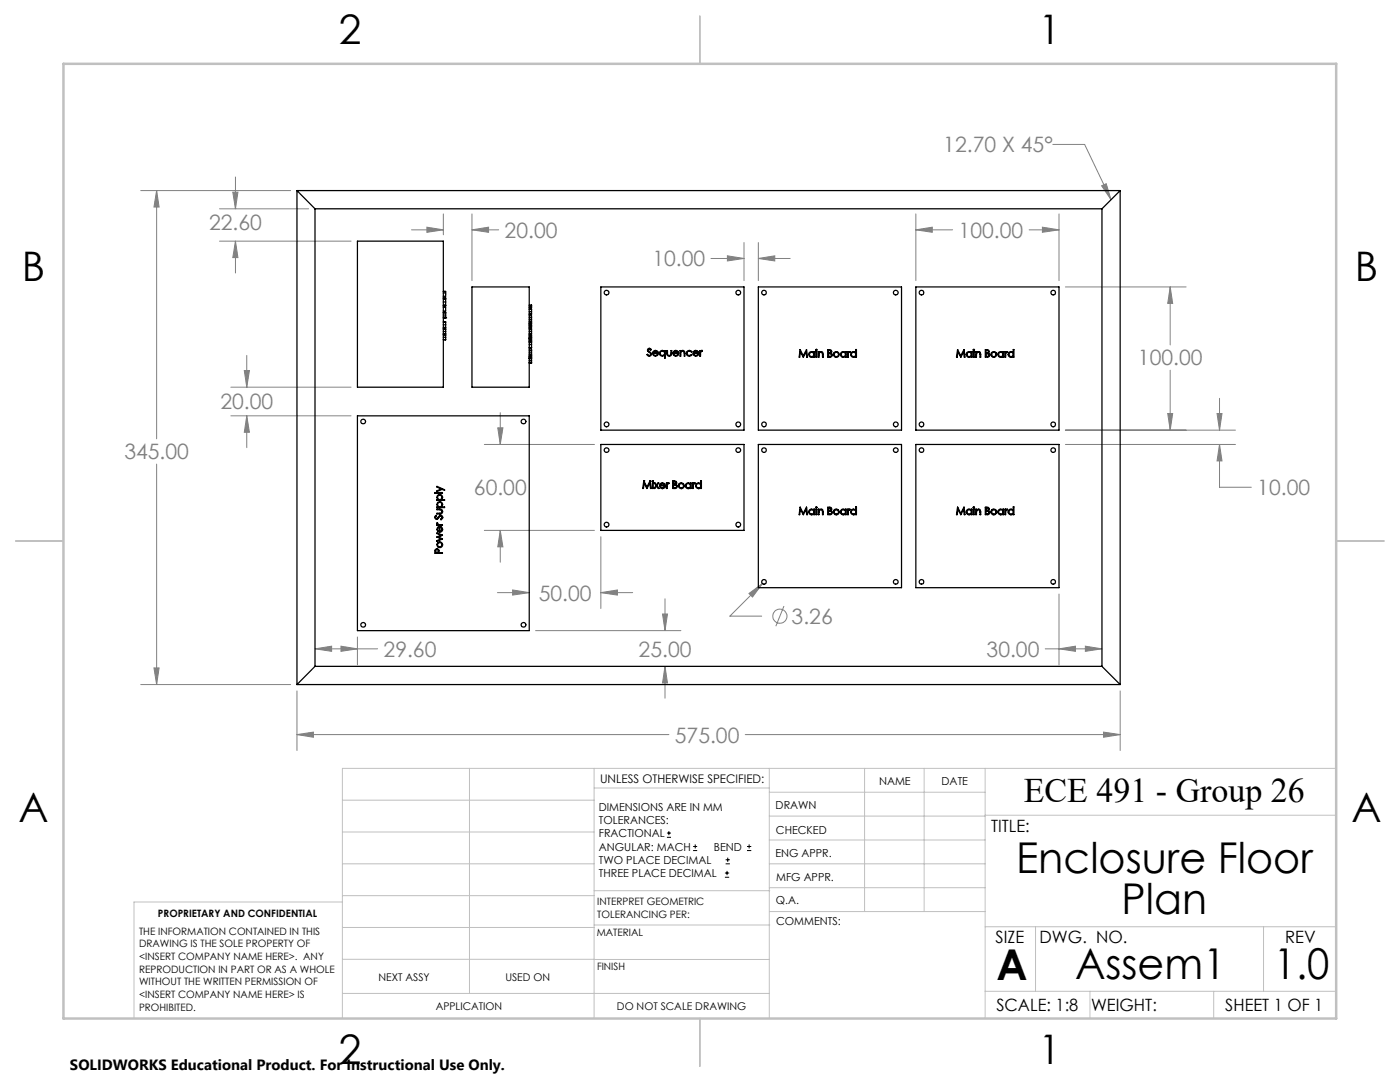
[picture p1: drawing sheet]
<svg xmlns="http://www.w3.org/2000/svg" width="279mm" height="216mm" viewBox="0 0 279 216" stroke-linecap="round" stroke-linejoin="round" font-family="sans-serif">
<g fill="none" stroke="#808080" stroke-width=".2">
<path d="M28.1 38h29.9M31.3 38l.4 3.3h-1zM31.3 38v49.6M46.5 38.3h1l-.5 3.4zM47 35.3v6.4M210.1 28.8h6.4l5.2 11M219.9 37.1l.9-.4 .9 3.1zM43.8 48.1h26.3M43.8 41.7h17.8M47 48.1l.5 3.3h-1zM47 48.1v6.4M82.1 45.9h6.4"/>
<path d="M85.2 45.3l3.3 .6-3.3 .5zM88.5 42.7v4.1M94.2 45.9l3.3-.6v1.1zM94.2 45.9h5.3M94.2 42.7v13.3M141.9 51.6h6.6M145.2 51l3.3 .6-3.3 .5zM148.5 48.4v7.6M151.3 51.6l3.3-.6v1.1zM151.3 48.4v7.6M151.3 51.6h6.4M182.8 45.9l3.3-.6v1.1z"/>
<path d="M182.8 42.7v13.3M182.8 45.9h7.3M205.4 45.9h5.9M208 45.3l3.3 .6-3.3 .5zM211.3 42.7v13.3M212.6 57.3h24.1M233.5 57.3l.5 3.2h-1zM233.5 57.3v11.5M46.1 77.3h24M48.8 73.9h1l-.6 3.4zM49.2 70.9v6.4M233.5 73.9v11.9"/>
<path d="M243.4 79.5v6.3M31.3 92.6v44M46.1 83h24M49.2 83l.6 3.3h-1zM49.2 83v6.3M96.7 88.7h21.9M99.3 85.4h1.1l-.6 3.3zM99.8 82.3v6.4M212.6 85.8h34M212.6 88.7h34M233 82.5h1l-.5 3.3zM242.9 82.5h1l-.5 3.3z"/>
<path d="M243.4 88.7l.5 3.3h-1zM243.4 88.7v8.5h6.3M96.7 105.8h21.9M99.3 118.3h6.3M99.8 105.8l.6 3.3h-1.1zM99.8 105.8v6.4M102.3 117.7l3.3 .6-3.3 .4zM119.9 118.3l3.3-.6v1zM119.9 107.1v14.3M119.9 118.3h6.4M132.7 119.5v6.3M149.5 118.4l2.7-1.9-2 2.6z"/>
<path d="M152.2 116.5l-6.5 6.4h6.3M211.3 118.5v14.1M28.1 136.6h29.9M30.7 133.3h1l-.4 3.3zM59.3 137.9v11.9M62.9 129.5l3.3-.6v1.1zM62.9 129.5h12.5M68.1 128.9l3.2 .6-3.2 .5zM71.3 127.1v5.5M106.9 125.8h29M132.2 122.5h1l-.5 3.3zM132.7 133l.5 3.3h-1z"/>
<path d="M132.7 133v6.3M156.5 120.9l-1.7 4.1M208.6 129.5h11.3M211.3 129.5l3.3-.6v1.1zM216.6 128.9l3.3 .6-3.3 .5zM223.6 137.9v11.9M59.3 146.6l3.2-.5v1zM59.3 146.6h74.2M148.7 146.6h74.9M220.2 146.1l3.4 .5-3.4 .5z"/>
<circle cx="155.6" cy="123" r="1.41"/>
</g>
<g fill="none" stroke="#000" stroke-width=".2">
<path d="M133.1 167.1h.8M133.1 166.2h.8M133.5 165.8v.9M138.3 169.7h.8M138.3 168.9h.8M138.7 168.5v.8M144.7 175h.8M144.7 174.2h.8M144.8 172.4h.9M144.8 171.6h.9M145.1 173.8v.8M145.2 171.1v.9"/>
<path d="M149.1 169.7h.8M149.1 168.9h.8M149.5 168.5v.8"/>
</g>
<g fill="none" stroke="#c0c0c0" stroke-width=".2">
<path d="M68.3 159.7h50.3M93.7 153.3v44.9M118.6 153.3v49.9M118.6 157.2h34.9M153.5 153.3v49.9M153.5 158.1h43.1M172.5 153.3v28.6M184.4 153.3v28.6M196.6 153.3v49.9M266.7 153.3h-198.4v49.9M68.3 178.7h50.3M68.3 172.4h50.3"/>
<path d="M68.3 166h50.3M68.3 180h-41.6v23.2M118.6 177.7h35M153.5 167.6h43.1M153.5 162.8h43.1M153.5 172.4h43.1M153.5 177.1h43.1M196.6 162.7h70.1M68.3 198.2h85.2M68.3 191.4l85.2 .1M68.3 185.1h50.3M118.6 184.6h35"/>
<path d="M153.6 181.9h43M196.6 197.8h70.1M196.6 184.9h70.1M206.7 184.9v12.9M217.5 197.8v5.4M242.2 197.8v5.4M252.2 184.9v12.9"/>
</g>
<path d="M139.7 3.2v9.5M3.1 107.9h9.6M266.7 107.9h9.5M139.7 203.2v9.6" fill="none" stroke="#c0c0c0" stroke-width=".25"/>
<path d="M12.7 12.7h254v190.5h-254z" fill="none" stroke="#c0c0c0" stroke-width=".5"/>
<path d="M208 45.3l3.3 .6-3.3 .5zM182.8 45.9l3.3-.6v1.1zM233 82.5h1l-.5 3.3zM233.5 57.3l.5 3.2h-1zM102.3 117.7l3.3 .6-3.3 .4zM119.9 118.3l3.3-.6v1zM48.8 73.9h1l-.6 3.4zM49.2 83l.6 3.3h-1zM85.2 45.3l3.3 .6-3.3 .5zM94.2 45.9l3.3-.6v1.1zM211.3 129.5l3.3-.6v1.1zM216.6 128.9l3.3 .6-3.3 .5zM68.1 128.9l3.2 .6-3.2 .5zM62.9 129.5l3.3-.6v1.1zM99.3 85.4h1.1l-.6 3.3zM99.8 105.8l.6 3.3h-1.1zM242.9 82.5h1l-.5 3.3zM243.4 88.7l.5 3.3h-1zM59.3 146.6l3.2-.5v1zM220.2 146.1l3.4 .5-3.4 .5zM31.3 38l.4 3.3h-1zM30.7 133.3h1l-.4 3.3zM47 48.1l.5 3.3h-1zM46.5 38.3h1l-.5 3.4zM132.2 122.5h1l-.5 3.3zM132.7 133l.5 3.3h-1zM219.9 37.1l.9-.4 .9 3.1zM149.5 118.4l.7 .7 2-2.6zM145.2 51l3.3 .6-3.3 .5zM151.3 51.6l3.3-.6v1.1z" fill="#808080"/>
<g fill="none" stroke="#000" stroke-width=".25">
<path d="M59.3 38v98.6M59.3 38l3.6 3.7M59.3 38h164.3M223.6 38l-3.7 3.7M223.6 38v98.6M62.9 41.7v91.3M62.9 41.7h157M71.3 48.1h17.2v29.2h-17.2zM88.5 58.2h.4v.3M88.5 59.4h.4v1.7h-.4M88.5 58.5h.4M88.5 59.6h.4"/>
<path d="M88.5 59.7h.4M88.5 58.1h.4M88.9 58.5v.6h-.4M94.2 57.3h11.4v20h-11.4zM119.9 57.3h28.6v28.5h-28.6zM151.3 57.3h28.6v28.5h-28.6zM182.8 57.3h28.5v28.5h-28.5zM219.9 41.7v91.3M88.5 66.9h.4v.4M88.5 66.8h.4v.1M88.5 65.6h.4v.1M88.5 67.3h.4"/>
<path d="M88.5 65.7h.4M88.5 66.1h.4M88.5 66.6h.4M88.5 67.8h.4M88.5 61.3h.4v.8h-.4M88.5 62.3h.4v1.1M88.5 64.2h.4v1.3h-.4M88.5 62.5h.4M88.5 65.3h.4M88.5 63.3h.4M88.5 63.4h.4M88.5 64.8h.4"/>
<path d="M88.5 60.9h.4M88.5 64.3h.4M88.5 62.9h.4M88.5 60.3h.4M88.9 65.7v.4M88.9 66.1v.5M88.9 67.3v.5M88.9 63.4h.1M88.9 66.6h-.4M88.9 67.8h-.4M105.6 71.5h.5v.5M105.6 69.6h.5v.4"/>
<path d="M105.6 66.9h.5v.1M105.6 64.8h.5v.1M105.6 63h.5v.4M105.6 67.6h.5v.1M105.6 60.9h.5v.1M105.6 65.5h.5v.2M105.6 65.7h.5M105.6 67.8h.5M105.6 63.4h.5M105.6 70.4h.5M105.6 67.3h.5M105.6 61.6h.5v.1"/>
<path d="M105.6 72h.5M105.6 72.3h.5M105.6 70.8h.5M105.6 71h.5M105.6 70h.5M105.6 68.8h.5M105.6 71.1h.5M105.6 71.3h.5M105.6 68.3h.5M105.6 68.2h.5M105.6 67h.5M105.6 67.2h.5"/>
<path d="M105.6 63.8h.5M105.6 64.1h.5M105.6 64.4h.5M105.6 64.9h.5M105.6 62.2h.5M105.6 62.6h.5M105.6 66.1h.5M105.6 61.7h.5M105.6 61h.5M105.6 66.5h.5M105.6 61.2h.5M105.6 71.4h.5"/>
<path d="M105.6 64.5h.5M105.6 65.2h.5M106.1 72v.3M106.1 70.8v.2M106.1 70.4v.4M106.1 70v.4M106.1 68.8v.6h-.5M106.1 68.3v.5M106.1 71v.1M106.1 67v.2M106.1 63.8v.3M106.1 64.1v.3"/>
<path d="M106.1 67.9v.3M106.1 64.9v.3M106.1 62.2v.4M106.1 65.7v.4M106.1 61.7v.5M106.1 63.4v.4M106.1 61v.2M106.1 66.1v.4M106.1 64.4v.1M106.1 66.5v.2h-.5M106.1 62.6v.1h-.5M106.1 65.2v.1h-.5"/>
<path d="M106.1 61.2v.2h-.5M106.1 64.5v.2h-.5M106.1 67.2v.3h-.5M106.1 67.8v.1h-.5M106.1 68.2v.1M106.1 69.3v.1h-.5M106.1 69.8v.1M106.1 70.8v.1M106.1 71.1v.4h-.5M106.1 72.3v.2l-.5-.1M129.4 69.6l.3-.1 .3 .2-.1 .1-.2-.1a.21 .21 0 0 0-.3 0 .21 .21 0 0 0 .1 .3l.4 .4a.43 .43 0 0 1 0 .6 .43 .43 0 0 1-.6 0l-.2-.2 .2-.1 .1 .2a.28 .28 0 0 0 .4 0 .28 .28 0 0 0 0-.4l-.6-.5zM130.4 70.1a.55 .55 0 0 1 .6-.1 .55 .55 0 0 1 .4 .5h-1l.2 .4 .7-.1a.56 .56 0 0 1-.8 .2 .56 .56 0 0 1-.1-.9z"/>
<path d="M130.5 70.2l.5-.1 .2 .3h-.8zM131.7 70.2a.6 .6 0 0 1 .9-.1l.2-.1v1.4h-.2v-.6a.58 .58 0 0 1-.7 .2 .58 .58 0 0 1-.2-.8zM133.1 70h.1v.4a.37 .37 0 0 0 .4 .5 .37 .37 0 0 0 .3-.5v-.4h.2v.5a.5 .5 0 0 1-.5 .5 .5 .5 0 0 1-.5-.5zM134.4 70.1a.55 .55 0 0 1 .7-.1 .55 .55 0 0 1 .3 .5h-1l.3 .4 .7-.1a.58 .58 0 0 1-.8 .2 .58 .58 0 0 1-.2-.9zM134.6 70.2l.4-.1 .3 .3h-.8zM135.7 70h.2v.1l.4-.2 .3 .2 .1 .9h-.1v-.5a.39 .39 0 0 0-.5-.4 .39 .39 0 0 0-.2 .6v.3h-.2zM137.2 70.1a.61 .61 0 0 1 .9 .1h-.1a.48 .48 0 0 0-.7-.1 .48 .48 0 0 0 0 .7 .48 .48 0 0 0 .7-.1l.1 .1a.58 .58 0 0 1-.9 .1 .58 .58 0 0 1 0-.8zM138.4 70.1a.55 .55 0 0 1 .7-.1 .55 .55 0 0 1 .3 .5h-1l.3 .4 .7-.1a.57 .57 0 0 1-.8 .2 .57 .57 0 0 1-.2-.9zM138.5 70.3l.5-.2 .3 .3h-.8zM139.7 70l.1 .1 .2-.2 .2 .1a.56 .56 0 0 0-.4 .7v.3h-.1zM159.7 69.8l.6 1.2 .6-1.2 .2 1.5h-.1l-.1-1.1-.6 1.1-.6-1.1-.1 1.1h-.1zM160.9 69.8h.1"/>
<path d="M161.6 70.3a.62 .62 0 0 1 .8 .1v-.2h.2v1.1h-.2v-.2a.58 .58 0 0 1-.8 0 .58 .58 0 0 1 0-.8zM162.8 70.2h.2v1.1h-.2zM163.3 70.2h.1v.2l.3-.2h.4l.2 1.1h-.2v-.5a.39 .39 0 0 0-.4-.5 .39 .39 0 0 0-.3 .6v.4h-.1zM165.2 69.8l.7 .1 .1 .3-.2 .2a.42 .42 0 0 1 .3 .5 .42 .42 0 0 1-.5 .4h-.4zM165.3 70.6a.37 .37 0 0 1 .5 0 .37 .37 0 0 1 .1 .4l-.6 .1zM165.3 69.9l.5 .1v.3l-.5 .1zM167.9 70.3a.62 .62 0 0 1 .8 .1v-.2h.2v1.1h-.2v-.2a.58 .58 0 0 1-.8 0 .58 .58 0 0 1 0-.8zM169.2 70.2h.1v.1l.2-.1h.2a.5 .5 0 0 0-.4 .7v.4h-.1zM170 70.3a.61 .61 0 0 1 .8 .1v-.7h.1v1.6h-.1v-.2a.58 .58 0 0 1-.9 0 .58 .58 0 0 1 .1-.8zM191.1 69.8l.6 1.2 .7-1.2 .2 1.5h-.2l-.1-1.1-.5 1.1-.6-1.1-.2 1.1h-.1zM192.4 69.8h.1M193 70.3a.62 .62 0 0 1 .9 .1v-.2h.1v1.1h-.1v-.2a.58 .58 0 0 1-.9 0 .58 .58 0 0 1 0-.8z"/>
<path d="M194.3 70.2h.1v1.1h-.1zM194.7 70.2h.2v.2l.2-.2h.5l.1 1.1h-.1v-.5a.39 .39 0 0 0-.5-.5 .39 .39 0 0 0-.2 .6v.4h-.2zM196.6 69.8l.7 .1 .1 .3-.2 .2a.42 .42 0 0 1 .3 .5 .42 .42 0 0 1-.4 .4h-.5zM196.8 70.6a.35 .35 0 0 1 .5 0 .35 .35 0 0 1-.1 .5h-.4zM196.8 69.9l.4 .1v.3l-.4 .1zM199.4 70.3a.62 .62 0 0 1 .8 .1v-.2h.1v1.1h-.1v-.2a.58 .58 0 0 1-.9 0 .58 .58 0 0 1 .1-.8zM200.6 70.2l.1 .1 .4-.1a.55 .55 0 0 0-.4 .7v.4h-.1zM201.4 70.3a.61 .61 0 0 1 .8 .1v-.7h.2v1.6h-.2v-.2a.58 .58 0 0 1-.8 0 .58 .58 0 0 1 0-.8zM71.3 83h34.3v42.8h-34.3zM86.7 98.3h1.6v.1h-1.6zM87.2 97l1.5 .7v.2l-.5-.3-1 .5v-.2l.9-.3-.9-.4zM87.4 98.8a.58 .58 0 0 1 .8 .1 .58 .58 0 0 1-.1 .8h.6v.1h-1.5v-.1h.2a.6 .6 0 0 1 0-.9z"/>
<path d="M119.9 88.7h28.6v17.1h-28.6zM128.5 96h.1M128.5 96l.6 1.2 .7-1.2 .2 1.5h-.2l-.1-1.1-.6 1.1-.5-1.1-.2 1.1h-.1zM130.2 96.4h.2v1.1h-.2zM130.6 96.4h.1l.3 .4 .3-.4h.2l-.4 .5 .4 .6-.5-.5-.5 .5 .5-.6zM131.8 96.6a.55 .55 0 0 1 .6-.2 .55 .55 0 0 1 .4 .5h-1l.2 .4 .7-.1a.58 .58 0 0 1-.8 .2 .58 .58 0 0 1-.1-.8zM131.9 96.6l.3-.1 .4 .3h-.8zM133 96.4l.1 .1 .4-.1-.4 .3v.8h-.1zM134.3 96l.6 .1 .1 .3-.1 .3a.42 .42 0 0 1 .2 .4 .42 .42 0 0 1-.4 .4h-.4zM134.4 96.8a.36 .36 0 0 1 .5 0 .36 .36 0 0 1 .1 .4l-.6 .1zM134.4 96.1l.5 .1v.3l-.5 .1zM137 96.5a.53 .53 0 0 1 .8 .1v-.2h.1v1.1h-.1v-.2a.58 .58 0 0 1-.9 0 .58 .58 0 0 1 .1-.8z"/>
<path d="M138.2 96.4l.2 .1 .3-.1a.57 .57 0 0 0-.3 .7v.4h-.2zM139 96.5a.53 .53 0 0 1 .8 .1v-.7h.2v1.6h-.2v-.2a.58 .58 0 0 1-.8 0 .58 .58 0 0 1 0-.8zM151.3 88.7h28.6v28.6h-28.6zM182.8 88.7h28.5v28.6h-28.5zM86.9 103l.1-.2 .1 .2-.2 .3a.23 .23 0 0 0 .3 .2 .23 .23 0 0 0 .2-.2l.3-.4a.41 .41 0 0 1 .6 .1 .41 .41 0 0 1-.1 .5l-.2 .2-.1-.1 .2-.2a.26 .26 0 0 0 .1-.3 .26 .26 0 0 0-.4-.1l-.1 .2a.46 .46 0 0 1-.5 .4 .46 .46 0 0 1-.5-.4zM86.9 109.7a.49 .49 0 0 1 .7 0 .49 .49 0 0 1 0 .6h.7v.1h-1.5zM87 109.7h.4l.1 .6h-.5zM87.2 101.6h.5a.5 .5 0 0 1 .6 .5 .5 .5 0 0 1-.6 .5h-.5v-.2h.5a.36 .36 0 0 0 .5-.3 .36 .36 0 0 0-.5-.4h-.5zM87.2 106.3l1.1 .5-.8 .4 .8 .4-1.1 .4v-.1l.8-.4-.8-.3 .8-.4-.8-.3zM87.2 104.3a.55 .55 0 0 0 .7 .4h.4v.1h-1.1v-.1h.2zM87.3 105.3l.5-.2v.9h.2l.2-.2-.2-.7a.56 .56 0 0 1 .3 .8 .56 .56 0 0 1-.8 .2 .56 .56 0 0 1-.2-.8zM87.4 105.4l.3-.2v.8l-.4-.2z"/>
<path d="M87.4 100.2a.59 .59 0 0 1 .8 .1 .59 .59 0 0 1-.1 .8h.6v.2h-1.5v-.2h.2a.64 .64 0 0 1 0-.9zM159.7 101.2l.6 1.2 .6-1.2 .2 1.5h-.1l-.1-1.1-.6 1.1-.6-1.1-.1 1.1h-.1zM160.9 101.2h.1M161.6 101.7a.62 .62 0 0 1 .8 .1v-.2h.2v1.1h-.2v-.2a.58 .58 0 0 1-.8 .1 .58 .58 0 0 1 0-.9zM162.8 101.6h.2v1.1h-.2zM163.3 101.6h.1v.2l.3-.2 .4 .1 .2 1h-.2v-.5a.39 .39 0 0 0-.4-.5 .39 .39 0 0 0-.3 .6v.4h-.1zM165.2 101.2h.3a.37 .37 0 0 1 .4 .2 .37 .37 0 0 1-.1 .5 .42 .42 0 0 1 .3 .5 .42 .42 0 0 1-.5 .3h-.4zM165.3 102a.37 .37 0 0 1 .5 0 .37 .37 0 0 1 .1 .4l-.6 .2zM165.3 101.4h.5v.3l-.5 .1zM167.9 101.7a.62 .62 0 0 1 .8 .1v-.2h.2v1.1h-.2v-.2a.58 .58 0 0 1-.8 .1 .58 .58 0 0 1 0-.9zM169.2 101.6h.1v.2l.2-.2h.2a.5 .5 0 0 0-.4 .7v.4h-.1zM170 101.7a.61 .61 0 0 1 .8 .1v-.7h.1v1.6h-.1v-.2a.58 .58 0 0 1-.9 .1 .58 .58 0 0 1 .1-.9z"/>
<path d="M191.1 101.2l.6 1.2 .7-1.2 .2 1.5h-.2l-.1-1.1-.6 1.1-.5-1.1-.2 1.1h-.1zM192.4 101.2h.1M193 101.7a.62 .62 0 0 1 .9 .1v-.2h.1v1.1h-.1v-.2a.58 .58 0 0 1-.9 .1 .58 .58 0 0 1 0-.9zM194.3 101.6h.1v1.1h-.1zM194.7 101.6h.2v.2l.2-.2 .5 .1 .1 1h-.1v-.5a.39 .39 0 0 0-.5-.5 .39 .39 0 0 0-.2 .6v.4h-.2zM196.6 101.2l.7 .1 .1 .4-.2 .2a.42 .42 0 0 1 .3 .5 .42 .42 0 0 1-.4 .3h-.5zM196.8 101.4h.4v.3l-.4 .1zM196.8 102a.35 .35 0 0 1 .5 0 .35 .35 0 0 1-.1 .5l-.4 .1zM199.4 101.7a.62 .62 0 0 1 .8 .1v-.2h.1v1.1h-.1v-.2a.58 .58 0 0 1-.9 .1 .58 .58 0 0 1 .1-.9zM200.6 101.6l.1 .2 .4-.2a.55 .55 0 0 0-.4 .7v.4h-.1zM201.4 101.7a.61 .61 0 0 1 .8 .1v-.7h.2v1.6h-.2v-.2a.58 .58 0 0 1-.8 .1 .58 .58 0 0 1 0-.9zM59.3 136.6h164.3"/>
<path d="M62.9 133h157M62.9 133l-3.6 3.6M219.9 133l3.7 3.6"/>
<circle cx="121.1" cy="58.4" r=".46"/>
<circle cx="147.3" cy="58.4" r=".46"/>
<circle cx="152.5" cy="58.4" r=".46"/>
<circle cx="178.8" cy="58.4" r=".46"/>
<circle cx="183.9" cy="58.4" r=".46"/>
<circle cx="210.2" cy="58.4" r=".46"/>
<circle cx="132.2" cy="70.5" r=".46"/>
<circle cx="162" cy="70.7" r=".44"/>
<circle cx="162.9" cy="69.8" r=".13"/>
<circle cx="166.9" cy="70.7" r=".57"/>
<circle cx="166.9" cy="70.7" r=".44"/>
<circle cx="168.3" cy="70.7" r=".45"/>
<circle cx="170.3" cy="70.7" r=".45"/>
<circle cx="193.4" cy="70.7" r=".43"/>
<circle cx="194.4" cy="69.8" r=".13"/>
<circle cx="198.3" cy="70.7" r=".43"/>
<circle cx="198.4" cy="70.7" r=".57"/>
<circle cx="199.7" cy="70.7" r=".43"/>
<circle cx="201.8" cy="70.7" r=".43"/>
<circle cx="72.5" cy="84.1" r=".47"/>
<circle cx="87.8" cy="99.2" r=".45"/>
<circle cx="104.5" cy="84.1" r=".47"/>
<circle cx="121.1" cy="84.7" r=".48"/>
<circle cx="121.1" cy="89.8" r=".46"/>
<circle cx="130.3" cy="96" r=".13"/>
<circle cx="136" cy="96.9" r=".44"/>
<circle cx="136" cy="96.9" r=".58"/>
<circle cx="137.4" cy="96.9" r=".44"/>
<circle cx="139.4" cy="96.9" r=".45"/>
<circle cx="147.3" cy="84.7" r=".48"/>
<circle cx="147.3" cy="89.8" r=".46"/>
<circle cx="152.5" cy="84.7" r=".47"/>
<circle cx="152.5" cy="89.8" r=".46"/>
<circle cx="178.8" cy="84.7" r=".48"/>
<circle cx="178.8" cy="89.8" r=".46"/>
<circle cx="183.9" cy="84.7" r=".47"/>
<circle cx="183.9" cy="89.8" r=".46"/>
<circle cx="210.2" cy="84.7" r=".47"/>
<circle cx="210.2" cy="89.8" r=".46"/>
<circle cx="87.8" cy="100.7" r=".45"/>
<circle cx="87.8" cy="108.7" r=".45"/>
<circle cx="87.8" cy="108.7" r=".57"/>
<circle cx="121.1" cy="104.7" r=".48"/>
<circle cx="147.3" cy="104.7" r=".48"/>
<circle cx="152.5" cy="116.1" r=".46"/>
<circle cx="162" cy="102.2" r=".44"/>
<circle cx="162.9" cy="101.3" r=".12"/>
<circle cx="166.9" cy="102.2" r=".44"/>
<circle cx="166.9" cy="102.2" r=".57"/>
<circle cx="168.3" cy="102.1" r=".44"/>
<circle cx="170.3" cy="102.1" r=".45"/>
<circle cx="178.8" cy="116.1" r=".46"/>
<circle cx="183.9" cy="116.1" r=".46"/>
<circle cx="193.4" cy="102.2" r=".44"/>
<circle cx="194.3" cy="101.3" r=".12"/>
<circle cx="198.3" cy="102.2" r=".43"/>
<circle cx="198.4" cy="102.2" r=".57"/>
<circle cx="199.7" cy="102.2" r=".44"/>
<circle cx="201.8" cy="102.1" r=".45"/>
<circle cx="210.2" cy="116.1" r=".46"/>
<circle cx="72.5" cy="124.7" r=".47"/>
<circle cx="104.5" cy="124.7" r=".47"/>
</g>
<g font-size="8.5">
<text x="202.8" y="174.2">Enclosure Floor</text>
<text x="223.8" y="182.3">Plan</text>
<text x="198.9" y="195.5">A</text>
<text x="214.5" y="195.4">Assem1</text>
<text x="254.2" y="195.4">1.0</text>
</g>
<g font-size="8.1">
<text x="67.6" y="8.9">2</text>
<text x="207.3" y="8.9">1</text>
<text x="4.4" y="56.2">B</text>
<text x="270.4" y="56.2">B</text>
<text x="3.7" y="164.1">A</text>
<text x="269.7" y="164.1">A</text>
<text x="67.6" y="212.4">2</text>
<text x="207.3" y="212.4">1</text>
</g>
<text font-size="6.9" x="204.3" y="160.1">ECE 491 - Group 26</text>
<g font-size="4.2" fill="#808080">
<text x="188.3" y="30.4">12.70 X 45°</text>
<text x="41.7" y="45.8">22.60</text>
<text x="100.7" y="47.4">20.00</text>
<text x="191.3" y="47.4">100.00</text>
<text x="130.2" y="53.2">10.00</text>
<text x="227.1" y="72.9">100.00</text>
<text x="44" y="81.7">20.00</text>
<text x="24.8" y="91.7">345.00</text>
<text x="94.6" y="98.8">60.00</text>
<text x="250.9" y="98.8">10.00</text>
<text x="107.5" y="119.8">50.00</text>
<text x="158" y="124.5">3.26</text>
<text x="76.6" y="131">29.60</text>
<text x="127.5" y="131">25.00</text>
<text x="196.9" y="131">30.00</text>
<text x="134.7" y="148.2">575.00</text>
</g>
<g font-size="3.4">
<text x="197.8" y="166">TITLE:</text>
<text x="198.7" y="188.1">SIZE</text>
<text x="207.5" y="188.1">DWG. NO.</text>
<text x="256.5" y="188.2">REV</text>
<text x="198.8" y="201.7">SCALE: 1:8</text>
<text x="217.7" y="201.8">WEIGHT:</text>
<text x="244.5" y="201.7">SHEET 1 OF 1</text>
</g>
<text font-size="3" x="14" y="213.5">SOLIDWORKS Educational Product. For Instructional Use Only.</text>
<text font-size="2.4" x="119.8" y="156.2">UNLESS OTHERWISE SPECIFIED:</text>
<g font-size="2.2">
<text x="119.5" y="161.8">DIMENSIONS ARE IN MM</text>
<text x="154.8" y="161.4">DRAWN</text>
<text x="175.4" y="156.6">NAME</text>
<text x="187.9" y="156.7">DATE</text>
<text x="119.5" y="164.4">TOLERANCES:</text>
<text x="119.5" y="167.1">FRACTIONAL</text>
<text x="154.9" y="166.3">CHECKED</text>
<text x="119.5" y="169.7">ANGULAR: MACH</text>
<text x="119.5" y="172.4">TWO PLACE DECIMAL</text>
<text x="142.5" y="169.7">BEND</text>
<text x="154.8" y="171">ENG APPR.</text>
<text x="119.5" y="175">THREE PLACE DECIMAL</text>
<text x="154.9" y="175.7">MFG APPR.</text>
<text x="154.9" y="180.4">Q.A.</text>
<text x="154.9" y="184.6">COMMENTS:</text>
</g>
<g font-size="2.1">
<text x="75.5" y="195.7">NEXT ASSY</text>
<text x="100.9" y="195.7">USED ON</text>
<text x="86.9" y="201.5">APPLICATION</text>
<text x="123.1" y="201.6">DO NOT SCALE DRAWING</text>
</g>
<g font-size="2">
<text x="31.5" y="182.9">PROPRIETARY AND CONFIDENTIAL</text>
<text x="119.2" y="180.6">INTERPRET GEOMETRIC</text>
<text x="119.2" y="183.1">TOLERANCING PER:</text>
<text x="27.8" y="186.5">THE INFORMATION CONTAINED IN THIS</text>
<text x="27.8" y="189">DRAWING IS THE SOLE PROPERTY OF</text>
<text x="27.8" y="191.6">&lt;INSERT COMPANY NAME HERE&gt;. ANY</text>
<text x="119.1" y="186.7">MATERIAL</text>
<text x="27.8" y="194.1">REPRODUCTION IN PART OR AS A WHOLE</text>
<text x="27.8" y="196.6">WITHOUT THE WRITTEN PERMISSION OF</text>
<text x="119.1" y="193.5">FINISH</text>
<text x="27.8" y="199.1">&lt;INSERT COMPANY NAME HERE&gt; IS</text>
<text x="27.8" y="201.7">PROHIBITED.</text>
</g>
</svg>
